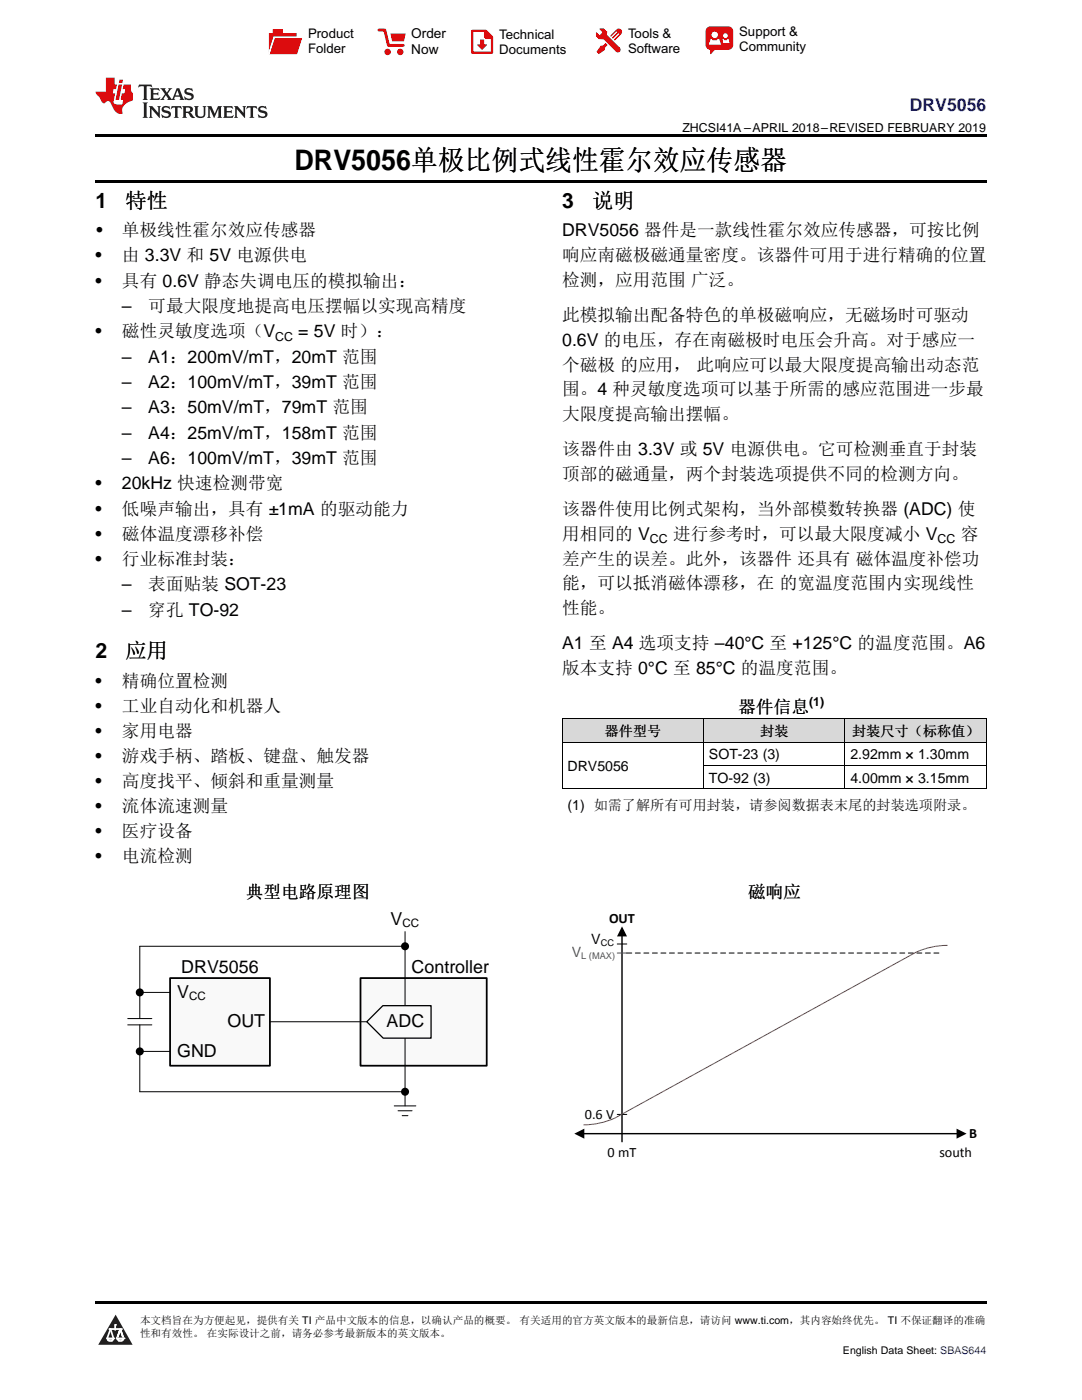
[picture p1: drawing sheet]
<svg xmlns="http://www.w3.org/2000/svg" width="216mm" height="279mm" viewBox="0 0 216 279" stroke-linecap="round" stroke-linejoin="round" font-family="sans-serif">
<g fill="#d8d8d8">
<path d="M112.2 143.5h28.2v4.7h-28.2z"/>
<path d="M140.4 143.5h28.2v4.7h-28.2z"/>
<path d="M168.6 143.5h28.2v4.7h-28.2z"/>
</g>
<path d="M23.1 262.4l3.4 6h-6.9z" fill="#231f20"/>
<path d="M21.4 267.1h1.2l-.3 .5h-.3a.55 .55 0 0 1-.6-.5z" fill-rule="evenodd" fill="#fff"/>
<path d="M21.4 267.1h1.2l-.3 .5h-.3a.55 .55 0 0 1-.6-.5z" fill="none" stroke="#231f20" stroke-width=".34"/>
<path d="M21.4 267.1l1.2 .1-.3 .4h-.5z" fill="none" stroke="#fff" stroke-width=".34"/>
<path d="M23 265.3h.1" fill="none" stroke="#fff" stroke-width=".34"/>
<path d="M23 264.4v.9z" fill="#fff"/>
<path d="M23 264.4v.9z" fill="none" stroke="#fff" stroke-width=".34"/>
<circle cx="23" cy="264.4" r=".17" fill="#fff"/>
<path d="M21.9 265.2h.1" fill="none" stroke="#fff" stroke-width=".34"/>
<path d="M21.9 265.2h2.3z" fill="#fff"/>
<path d="M21.9 265.2h2.3z" fill="none" stroke="#fff" stroke-width=".34"/>
<circle cx="24.2" cy="265.2" r=".17" fill="#fff"/>
<path d="M23.3 267.1h.1" fill="none" stroke="#fff" stroke-width=".34"/>
<path d="M24 265.2l-.7 1.9z" fill="#fff"/>
<path d="M24 265.2l-.7 1.9z" fill="none" stroke="#fff" stroke-width=".34"/>
<path d="M24 265.2l.7 1.9z" fill="#fff"/>
<path d="M24 265.2l.7 1.9z" fill="none" stroke="#fff" stroke-width=".34"/>
<path d="M24.6 267.1h.1" fill="none" stroke="#fff" stroke-width=".34"/>
<circle cx="21.4" cy="267.1" r=".17" fill="#fff"/>
<path d="M22.1 265.2l-.7 1.9z" fill="#fff"/>
<path d="M22.1 265.2l-.7 1.9z" fill="none" stroke="#fff" stroke-width=".34"/>
<path d="M22.1 265.2l.5 1.9z" fill="#fff"/>
<path d="M22.1 265.2l.5 1.9z" fill="none" stroke="#fff" stroke-width=".34"/>
<circle cx="22.6" cy="267.1" r=".17" fill="#fff"/>
<path d="M23.4 267.1h1.3a.65 .65 0 0 1-.7 .5 .65 .65 0 0 1-.6-.5z" fill-rule="evenodd" fill="#fff"/>
<path d="M23.4 267.1h1.3a.65 .65 0 0 1-.7 .5 .65 .65 0 0 1-.6-.5z" fill="none" stroke="#231f20" stroke-width=".34"/>
<path d="M23.4 267.1h1.3l-.4 .5h-.6z" fill="none" stroke="#fff" stroke-width=".34"/>
<path d="M23.3 267.1h.1" fill="none" stroke="#fff" stroke-width=".34"/>
<circle cx="24.7" cy="267.1" r=".17" fill="#fff"/>
<path d="M19 259.7h177.8v.5h-177.8z" fill="#000"/>
<path d="M124.1 186.6v41.3M116.3 226.2h74.8" fill="none" stroke="#000" stroke-width=".28"/>
<path d="M124.1 184.9l1 2h-2zM114.6 226.2l2-1v2zM190.9 225.2l2 1-2 1z" fill="#000"/>
<path d="M123.2 188.4h1.9M123.2 222.4h1.9" fill="none" stroke="#000" stroke-width=".2"/>
<path d="M123.2 190.2h1.9" fill="none" stroke="#295c75" stroke-width=".2"/>
<path d="M189 188.7a15.2 15.2 0 0 0-6.2 1.3l-60.1 33.1a15.2 15.2 0 0 1-6.2 1.4" fill="none" stroke="#9e3a3a" stroke-width=".2"/>
<path d="M125.1 190.2h62.9" fill="none" stroke="#000" stroke-width=".2" stroke-dasharray="1 .7"/>
<path d="M33.9 195.2h20v17.5h-20z" fill-rule="evenodd" fill="#f9f9f9"/>
<path d="M33.9 195.2h20v17.5h-20z" fill="none" stroke="#000" stroke-width=".36"/>
<path d="M27.9 198.1h6M80.8 188.8h-52.9v14.5M25.5 203.3h4.8M25.5 204.5h4.8M27.9 209.8h6M27.9 217.9h52.9M78.7 220.7h4.3M79.4 221.7h2.8M80.2 222.7h1.2" fill="none" stroke="#000" stroke-width=".2"/>
<path d="M71.9 195.2h25.2v17.5h-25.2z" fill-rule="evenodd" fill="#f9f9f9"/>
<path d="M71.9 195.2h25.2v17.5h-25.2z" fill="none" stroke="#000" stroke-width=".36"/>
<path d="M80.8 185.9v34.8M27.9 204.5v13.4M53.9 203.9h19.3" fill="none" stroke="#000" stroke-width=".2"/>
<g fill="#000">
<circle cx="27.9" cy="198.1" r=".8"/>
<circle cx="80.8" cy="188.8" r=".8"/>
<circle cx="27.9" cy="209.8" r=".8"/>
<circle cx="80.8" cy="217.9" r=".8"/>
</g>
<path d="M73.2 203.9l3.2-3.2h9.6v6.5h-9.5z" fill-rule="evenodd" fill="#f9f9f9"/>
<path d="M73.2 203.9l3.2-3.2h9.6v6.5h-9.5z" fill="none" stroke="#000" stroke-width=".26"/>
<path d="M112.2 157.4h84.6M112.2 148.1h84.6M112.2 143.5h84.6M112.2 143.5v14M140.4 143.5v14M140.4 152.8h56.4M168.6 143.5v14M196.8 143.5v14" fill="none" stroke="#000" stroke-width=".2"/>
<path d="M19 35.9h177.8v.5h-177.8zM19 26.8h177.8v.6h-177.8z" fill="#000"/>
<path d="M27.7 16.9l-.1 .6 .6-.3h.5v.2v2.2l-.2 .4h1l-.2-.4v-2.2v-.2h.5l.6 .3-.2-.6zM29.9 17.6l.2 .4v1.6l-.2 .4h1.9l.1-.6a1.09 1.09 0 0 1-1.3 .1v-.6h.6l.4 .2v-.7l-.2 .2h-.8v-.6l.2-.1a1.01 1.01 0 0 1 1 .3l-.1-.6zM32 17.6l.9 1.2-1 1.2h.9l-.2-.3 .5-.7 .5 .7-.3 .3h1.7l-.2-.3 .1-.4h1l.1 .4-.2 .3h1l-.3-.4-.7-2h-.5l-1 2.2-.8-1.1 .9-1.1h-.9l.2 .2-.4 .7-.4-.7 .2-.2zM35.4 18l.4 1h-.8zM37 17.7a.66 .66 0 0 0-.2 .8 .66 .66 0 0 0 .6 .4l.7 .2 .1 .2a.8 .8 0 0 1-.7 .4 .8 .8 0 0 1-.7-.5l.1 .8 .2-.2a.94 .94 0 0 0 1.1 .1 .94 .94 0 0 0 .4-.9 1.48 1.48 0 0 0-1.3-.6v-.4a1.1 1.1 0 0 1 1.2 .2l-.2-.6-.2 .1-.5-.1zM28.5 20.4l.2 .4v2.3l-.2 .4h1l-.2-.4v-2.3l.2-.4zM29.7 21.2l.2 .4v1.5l-.2 .4h.8l-.3-.4 .1-1.3 1.6 1.8v-2l.2-.4h-.7l.2 .2v1.1l-1.2-1.3zM32.5 21.3a.66 .66 0 0 0-.2 .8 .66 .66 0 0 0 .6 .4l.6 .2 .2 .2a.8 .8 0 0 1-.8 .4 .8 .8 0 0 1-.7-.5l.2 .7 .2-.1a.94 .94 0 0 0 1 .1 .94 .94 0 0 0 .5-1 1.47 1.47 0 0 0-1.3-.6l-.1-.3a1.1 1.1 0 0 1 1.3 .2l-.2-.6-.2 .1-.5-.2zM34.3 21.2l-.2 .6a.64 .64 0 0 1 .8-.3v1.6l-.2 .4h1l-.3-.4 .1-1.6a.66 .66 0 0 1 .8 .3l-.2-.6zM36.3 21.2l.3 .4v1.5l-.3 .4h1l-.2-.2v-.7h.5l.1 .1a.8 .8 0 0 0 1.2 .7l-1-1a.62 .62 0 0 0 .6-.5 .62 .62 0 0 0-.6-.7zM37.1 21.5h.1a.48 .48 0 0 1 .6 0 .48 .48 0 0 1 .1 .6l-.2 .1-.6 .1zM38.7 21.2l.2 .2a2.29 2.29 0 0 0 .4 2 1.05 1.05 0 0 0 1.7-.7v-1.3l.2-.2h-.8l.2 .4v1.1a.61 .61 0 0 1-.6 .6 .61 .61 0 0 1-.6-.6v-1.1l.3-.4zM41.3 21.2l.3 .4v1.5l-.3 .4h.8l-.2-.4v-1.4l.8 1.9 .9-1.9v1.4l-.2 .4h.9l-.2-.4v-1.5l.2-.4h-.8l-.7 1.5-.6-1.5zM44.5 21.2l.2 .4v1.5l-.2 .4h1.9l.2-.6a1.1 1.1 0 0 1-1.4 .2v-.7h.6l.4 .2v-.6l-.2 .1-.8 .1v-.6l.2-.1a1.02 1.02 0 0 1 1.1 .2l-.2-.5zM46.7 21.2l.2 .4v1.5l-.2 .4h.8l-.3-.4 .1-1.3 1.6 1.8v-2l.2-.4h-.7l.2 .2v1.1l-1.2-1.3zM49.3 21.2l-.1 .6a.64 .64 0 0 1 .8-.3v1.6l-.3 .4h1l-.2-.4v-1.6a.66 .66 0 0 1 .8 .3l-.1-.6zM51.7 21.3a.66 .66 0 0 0-.2 .7 .66 .66 0 0 0 .7 .5l.6 .2 .1 .2a.8 .8 0 0 1-.7 .4 .8 .8 0 0 1-.7-.5l.1 .7 .2-.1a.94 .94 0 0 0 1.1 .1 .94 .94 0 0 0 .4-1 1.48 1.48 0 0 0-1.2-.6l-.1-.3a1.1 1.1 0 0 1 1.2 .2l-.2-.6-.1 .1-.6-.2z" fill="#231f20"/>
<path d="M21.1 15.5v2.8h-2v.4l.9 .9a.96 .96 0 0 0 1 1 .59 .59 0 0 1 .5-.4 .59 .59 0 0 1 .5 .3l.4 .8a1.61 1.61 0 0 0 2.1 1.3 1.63 1.63 0 0 1 1.1-2.2l.9-.3v-1.5a1.6 1.6 0 0 1-.4-1.7h-1.4l-.2 .9h.5l-.2 .8h-.5l-.2 1v.3h.5l-.2 .9h-.7a.74 .74 0 0 1-1-.6l.3-1.6h-.5l.2-.8h.5l.1-.9h-.4v-1.4zM23.7 16.9l-.7 3h.8l.6-3zM23.8 15.9l-.1 .7h.7l.2-.7z" fill="#ee1d23"/>
<g fill="#d60000">
<path d="M54.4 5.8h2v.8h2.8v4.2h-5.5v-4.2h.7z" fill-rule="evenodd"/>
<path d="M54.7 7.5h5.6l-1 3.3h-5.6z" fill-rule="evenodd"/>
</g>
<path d="M54.6 7.4h5.8l-.1 .1h-5.5l-1.1 3.3z" fill-rule="evenodd" fill="#fff"/>
<path d="M54.6 7.4h5.8l-.1 .1h-5.5l-1.1 3.3z" fill="none" stroke="#fff" stroke-width=".2"/>
<path d="M75.6 6h1.2l.7 3.1h3" fill="none" stroke="#d60000" stroke-width=".56"/>
<g fill="#d60000">
<path d="M77.9 6.7h3.1l-.4 1.5h-2.3z" fill-rule="evenodd"/>
<circle cx="77.3" cy="10.4" r=".64"/>
<circle cx="79.9" cy="10.4" r=".64"/>
</g>
<path d="M94.2 6.2h2.7l1.3 1.2v3.1h-4z" fill="none" stroke="#d60000" stroke-width=".44"/>
<g fill="#d60000">
<path d="M95.8 7.9h.8v1h.6l-1 1.1-1-1v-.1h.6z" fill-rule="evenodd"/>
<path d="M96.6 6.2h.3l1.3 1.2v.4h-1.3l-.3-.4z" fill-rule="evenodd"/>
<path d="M119.6 5.7h.9l.6 .6 .1 .7 2.5 2.5-.8 .8-2.3-2.3-1.1-.2-.6-.6v-.8l.7 .6 .5-.4v-.2l-.4-.5z" fill-rule="evenodd"/>
<path d="M119.9 9.1h.4l.5-.5 .4 .4-.5 .5v.4l-1.2 .9-.5-.5z" fill-rule="evenodd"/>
<path d="M123 5.9a.67 .67 0 0 1 .9 0 .67 .67 0 0 1 0 .9z" fill-rule="evenodd"/>
<path d="M123 5.9l.9 .9-1.2 1.2h-.2l.1-.2 .9-.9 .1-.2h-.3l-.9 1h-.2v-.2l.9-1 .1-.2h-.3l-.9 1h-.2v-.2z" fill-rule="evenodd"/>
<circle cx="123.3" cy="9.9" r=".54"/>
</g>
<path d="M121.1 6.3l-.1 .7" fill="none" stroke="#d60000" stroke-width=".2"/>
<g fill="#d60000">
<path d="M141.1 5.5l.6-.2h3.6a.95 .95 0 0 1 1 .9v2.8a.95 .95 0 0 1-1 .9h-3.6a.95 .95 0 0 1-.9-.9v-2.8z" fill-rule="evenodd"/>
<path d="M141.7 9.9h.9l-.7 .9h-.2z" fill-rule="evenodd"/>
</g>
<g fill="#fff">
<path d="M144.3 8.6h1.3z"/>
<path d="M141.8 7.8h.3l.1 .2h.8l.2-.2h.3l.4 1.1h-2.5z" fill-rule="evenodd"/>
<path d="M144.2 7.8h.2l.2 .2h.4l.2-.2h.2l.2 .8h-1.3z" fill-rule="evenodd"/>
<circle cx="142.6" cy="6.9" r=".65"/>
<circle cx="144.8" cy="7.1" r=".48"/>
</g>
<text font-size="5.6" x="58.8" y="33.9">DRV5056单极比例式线性霍尔效应传感器</text>
<g font-size="4.2">
<text x="19" y="41.5">1</text>
<text x="25" y="41.5">特性</text>
<text x="112.2" y="41.5">3</text>
<text x="118.1" y="41.5">说明</text>
<text x="19" y="131.3">2</text>
<text x="25" y="131.3">应用</text>
</g>
<g font-size="3.6">
<text x="78" y="184.6">V</text>
<text x="36.2" y="194.1">DRV5056</text>
<text x="82.1" y="194.1">Controller</text>
<text x="35.3" y="199.1">V</text>
<text x="45.4" y="205">OUT</text>
<text x="77.1" y="205">ADC</text>
<text x="35.3" y="210.9">GND</text>
</g>
<text font-size="3.5" fill="#00f" x="181.5" y="22.2">DRV5056</text>
<g font-size="3.5">
<text x="19.2" y="47.2">•</text>
<text x="24.3" y="47.2">单极线性霍尔效应传感器</text>
<text x="112.2" y="47.2">DRV5056 器件是一款线性霍尔效应传感器，可按比例</text>
<text x="19" y="52.2">•</text>
<text x="24.3" y="52.2">由 3.3V 和 5V 电源供电</text>
<text x="112.2" y="52.1">响应南磁极磁通量密度。该器件可用于进行精确的位置</text>
<text x="19" y="57.2">•</text>
<text x="24.3" y="57.2">具有 0.6V 静态失调电压的模拟输出：</text>
<text x="112.2" y="57">检测，应用范围 广泛。</text>
<text x="24.3" y="62.3">–</text>
<text x="29.6" y="62.3">可最大限度地提高电压摆幅以实现高精度</text>
<text x="112.2" y="64.1">此模拟输出配备特色的单极磁响应，无磁场时可驱动</text>
<text x="19" y="67.3">•</text>
<text x="24.3" y="67.3">磁性灵敏度选项（V</text>
<text x="59.5" y="67.3">= 5V 时）：</text>
<text x="112.2" y="69">0.6V 的电压，存在南磁极时电压会升高。对于感应一</text>
<text x="24.3" y="72.4">–</text>
<text x="24.3" y="77.4">–</text>
<text x="29.6" y="72.4">A1：200mV/mT，20mT 范围</text>
<text x="29.6" y="77.4">A2：100mV/mT，39mT 范围</text>
<text x="112.2" y="73.9">个磁极 的应用， 此响应可以最大限度提高输出动态范</text>
<text x="24.3" y="82.5">–</text>
<text x="29.6" y="82.5">A3：50mV/mT，79mT 范围</text>
<text x="112.2" y="78.9">围。4 种灵敏度选项可以基于所需的感应范围进一步最</text>
<text x="112.2" y="83.8">大限度提高输出摆幅。</text>
<text x="24.3" y="87.6">–</text>
<text x="29.6" y="87.6">A4：25mV/mT，158mT 范围</text>
<text x="24.3" y="92.7">–</text>
<text x="29.6" y="92.7">A6：100mV/mT，39mT 范围</text>
<text x="112.2" y="90.8">该器件由 3.3V 或 5V 电源供电。它可检测垂直于封装</text>
<text x="112.2" y="95.8">顶部的磁通量，两个封装选项提供不同的检测方向。</text>
<text x="19" y="97.7">•</text>
<text x="24.3" y="97.7">20kHz 快速检测带宽</text>
<text x="19" y="102.7">•</text>
<text x="19" y="107.7">•</text>
<text x="24.3" y="102.7">低噪声输出，具有 ±1mA 的驱动能力</text>
<text x="24.3" y="107.7">磁体温度漂移补偿</text>
<text x="112.2" y="102.8">该器件使用比例式架构，当外部模数转换器 (ADC) 使</text>
<text x="112.2" y="107.7">用相同的 V</text>
<text x="134.3" y="107.7">进行参考时，可以最大限度减小 V</text>
<text x="191.7" y="107.7">容</text>
<text x="19" y="112.7">•</text>
<text x="24.3" y="112.7">行业标准封装：</text>
<text x="112.2" y="112.7">差产生的误差。此外，该器件 还具有 磁体温度补偿功</text>
<text x="24.3" y="117.8">–</text>
<text x="29.6" y="117.8">表面贴装 SOT-23</text>
<text x="112.2" y="117.6">能，可以抵消磁体漂移，在 的宽温度范围内实现线性</text>
<text x="24.3" y="122.9">–</text>
<text x="29.6" y="122.9">穿孔 TO-92</text>
<text x="112.2" y="122.6">性能。</text>
<text x="112.2" y="129.6">A1 至 A4 选项支持 –40°C 至 +125°C 的温度范围。A6</text>
<text x="19" y="137">•</text>
<text x="24.3" y="137">精确位置检测</text>
<text x="112.2" y="134.5">版本支持 0°C 至 85°C 的温度范围。</text>
<text x="19" y="142">•</text>
<text x="24.3" y="142">工业自动化和机器人</text>
<text x="147.3" y="142.2">器件信息</text>
<text x="19" y="147">•</text>
<text x="24.3" y="147">家用电器</text>
<text x="19" y="152">•</text>
<text x="24.3" y="152">游戏手柄、踏板、键盘、触发器</text>
<text x="19" y="157.1">•</text>
<text x="24.3" y="157.1">高度找平、倾斜和重量测量</text>
<text x="19" y="162.1">•</text>
<text x="19" y="167.1">•</text>
<text x="24.3" y="162.1">流体流速测量</text>
<text x="24.3" y="167.1">医疗设备</text>
<text x="19" y="172.1">•</text>
<text x="24.3" y="172.1">电流检测</text>
<text x="49" y="179.1">典型电路原理图</text>
<text x="149.2" y="179.1">磁响应</text>
</g>
<g font-size="2.8">
<text x="120.6" y="146.9">器件型号</text>
<text x="151.7" y="146.9">封装</text>
<text x="170" y="146.9">封装尺寸（标称值）</text>
<text x="113.2" y="153.9">DRV5056</text>
<text x="141.5" y="151.6">SOT-23 (3)</text>
<text x="169.7" y="151.6">2.92mm × 1.30mm</text>
<text x="113.2" y="161.7">(1) 如需了解所有可用封装，请参阅数据表末尾的封装选项附录。</text>
<text x="141.5" y="156.2">TO-92 (3)</text>
<text x="169.7" y="156.2">4.00mm × 3.15mm</text>
<text x="121.5" y="184.1">OUT</text>
<text x="118" y="188.5">V</text>
<text x="116.7" y="223.3">0.6 V</text>
<text x="193.4" y="227.1">B</text>
<text x="121.3" y="231">0 mT</text>
<text x="187.4" y="231">south</text>
</g>
<text font-size="2.8" fill="#295c75" x="114.1" y="191.1">V</text>
<g font-size="2.7">
<text x="82.1" y="7.7">Order</text>
<text x="82.1" y="10.7">Now</text>
</g>
<g font-size="2.6">
<text x="61.5" y="7.6">Product</text>
<text x="61.5" y="10.6">Folder</text>
<text x="99.6" y="7.8">Technical</text>
<text x="99.6" y="10.8">Documents</text>
<text x="125.3" y="7.6">Tools &amp;</text>
<text x="125.3" y="10.6">Software</text>
<text x="147.5" y="7.2">Support &amp;</text>
<text x="147.5" y="10.2">Community</text>
</g>
<g font-size="2.5">
<text x="136.2" y="26.3">ZHCSI41A –APRIL 2018–REVISED FEBRUARY 2019</text>
<text x="54.9" y="68">CC</text>
<text x="129.7" y="108.4">CC</text>
<text x="187.1" y="108.4">CC</text>
<text x="161.4" y="140.8">(1)</text>
</g>
<g font-size="2.3">
<text x="80.3" y="185.1">CC</text>
<text x="37.7" y="199.6">CC</text>
</g>
<g font-size="2.1">
<text x="27.9" y="264.3">本文档旨在为方便起见，提供有关 TI 产品中文版本的信息，以确认产品的概要。 有关适用的官方英文版本的最新信息，请访问 www.ti.com，其内容始终优先。 TI 不保证翻译的准确</text>
<text x="27.9" y="266.8">性和有效性。 在实际设计之前，请务必参考最新版本的英文版本。</text>
<text x="168.2" y="270.2">English Data Sheet: SBAS644</text>
</g>
<text font-size="1.8" fill="#295c75" x="116" y="191.4">L (MAX)</text>
<text font-size="1.8" x="119.9" y="188.9">CC</text>
</svg>
